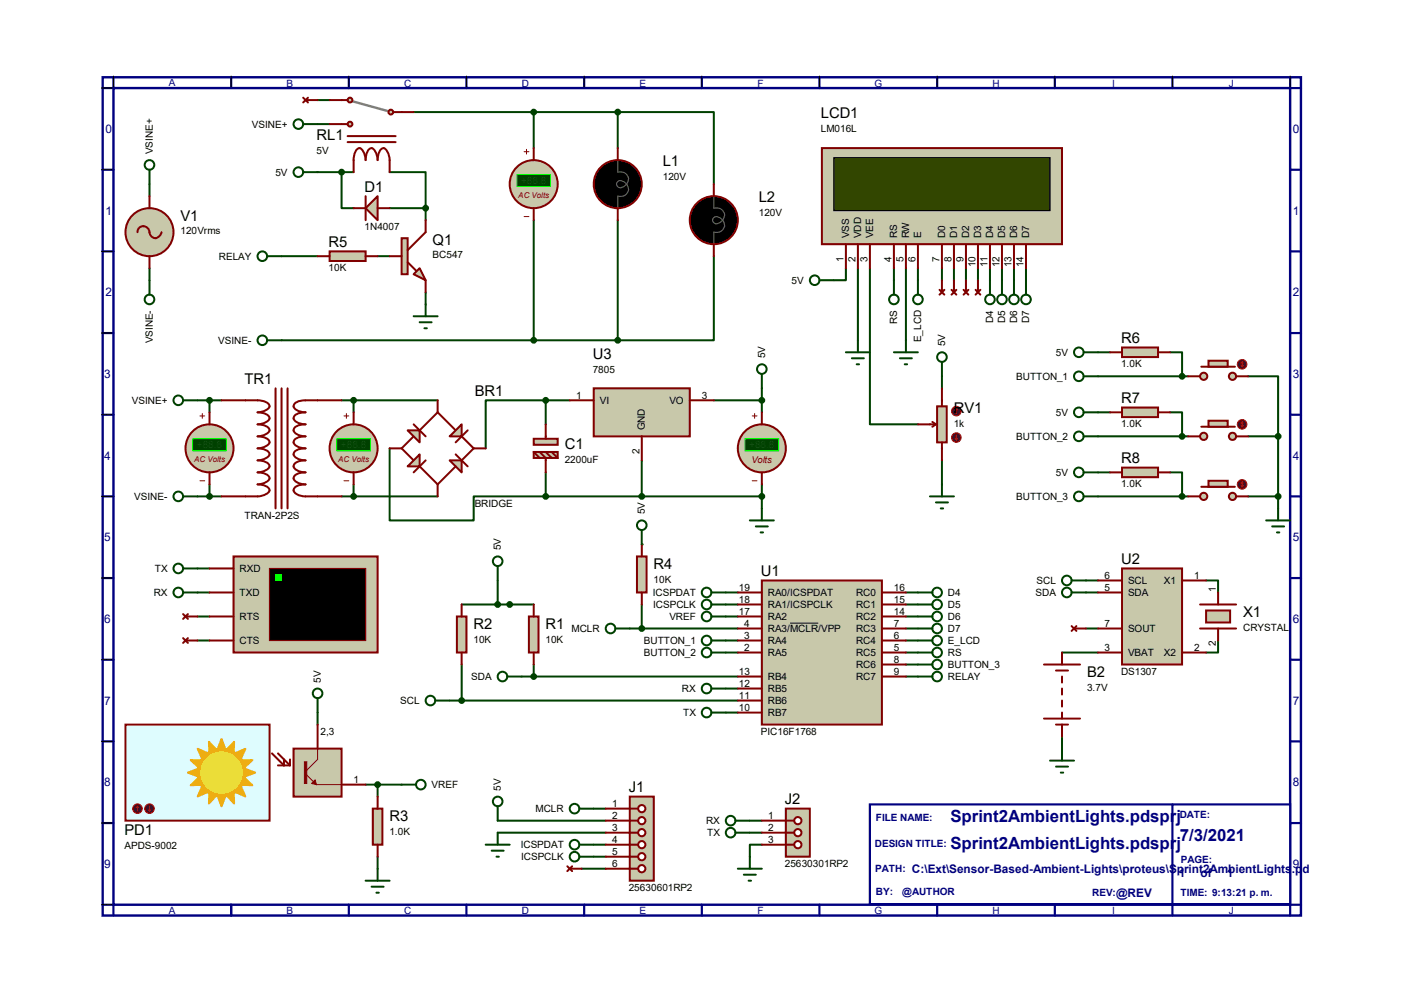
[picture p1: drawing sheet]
<svg xmlns="http://www.w3.org/2000/svg" width="297mm" height="210mm" viewBox="0 0 297 210" stroke-linecap="round" stroke-linejoin="round" font-family="sans-serif">
<path d="M21.7 16.3h253.5v177.3h-253.5zM24 18.6h248.9v172.7h-248.9z" fill="none" stroke="#000080" stroke-width=".51"/>
<g fill="none" stroke="#000080" stroke-width=".47">
<path d="M24 16.3v2.3h-2.3M48.9 16.3v2.3M73.8 16.3v2.3M98.7 16.3v2.3M123.6 16.3v2.3M148.5 16.3v2.3M173.4 16.3v2.3M198.2 16.3v2.3M223.1 16.3v2.3M248 16.3v2.3M272.9 16.3v2.3h2.3M21.7 35.9h2.3"/>
<path d="M272.9 35.9h2.3M21.7 53.2h2.3M272.9 53.2h2.3M21.7 70.4h2.3M272.9 70.4h2.3M21.7 87.7h2.3M272.9 87.7h2.3M21.7 105h2.3M272.9 105h2.3M21.7 122.3h2.3M21.7 139.5h2.3M272.9 122.3h2.3"/>
<path d="M272.9 139.5h2.3M21.7 156.8h2.3M272.9 156.8h2.3M21.7 174.1h2.3M272.9 174.1h2.3M21.7 191.3h2.3v2.3M48.9 191.3v2.3M73.8 191.3v2.3M98.7 191.3v2.3M123.6 191.3v2.3M148.5 191.3v2.3M173.4 191.3v2.3"/>
<path d="M198.2 191.3v2.3M223.1 191.3v2.3M248 191.3v2.3M275.2 191.3h-2.3v2.3"/>
</g>
<g fill="none" stroke="#000" stroke-width=".21">
<path d="M21.5 18.6h2.3M24 16.1v2.3M48.9 16.1v2.3M73.8 16.1v2.3M98.7 16.1v2.3M123.6 16.1v2.3M148.5 16.1v2.3M173.4 16.1v2.3M198.2 16.1l.1 2.3M223.1 16.1l.1 2.3M248 16.1l.1 2.3M272.9 16.1l.1 2.3"/>
<path d="M21.5 35.9h2.3M21.5 53.2h2.3M21.5 70.4h2.3M21.5 87.7h2.3M21.5 105h2.3M21.5 122.3h2.3M21.5 139.5h2.3M21.5 156.8h2.3M21.5 174.1h2.3M21.5 191.3h2.3"/>
</g>
<path d="M184 170.1h88.9v21.1h-88.9z" fill="#fff" stroke="#000080" stroke-width=".47"/>
<path d="M248 170.1v21.1" fill="none" stroke="#000080" stroke-width=".47"/>
<g fill="none" stroke="#004000" stroke-width=".42">
<path d="M31.6 38.9v2.6M67.2 26.2h2.5M67.2 21.2h2.5M82.4 36.4h7.6v7.6M87.5 23.7h43.2M112.9 23.7v7.6M130.7 23.7h20.3v15.2M130.7 23.7v7.6M31.6 56.7v2.6M59.6 54.2h7.6M79.9 54.2h2.5M82.4 44h7.6"/>
<path d="M90 44v2.6M112.9 46.6v25.4M130.7 46.6v25.4M151 54.2v17.8h-20.3M181.5 56.7v15.3M184 56.7v33h10.2M189.1 56.7v2.6M191.6 56.7v15.3M194.2 56.7v2.6M199.3 56.7v2.6M201.8 56.7v2.6M204.3 56.7v2.6"/>
<path d="M206.9 56.7v2.6M209.4 56.7v2.6M212 56.7v2.6M214.5 56.7v2.6M217 56.7v2.6M59.6 72h71.1M90 61.8v2.5M264 79.6h6.4v12.7M41.8 84.7h5.1M44.3 84.7v2.5M72.3 84.7h20.3M74.8 84.7v2.5"/>
<path d="M82.4 94.8v15.3h17.8v-5.1h15.2M115.4 84.7h-12.7v10.1M115.4 84.7h5.1M115.4 84.7v5M115.4 99.9v5.1M135.8 97.4v7.6M151 84.7h10.2M161.2 82.1v5.1M199.3 97.4v5M264 92.3h6.4M270.4 92.3v15.2M41.8 105h5.1"/>
<path d="M44.3 102.4v2.6M72.3 105h20.3M74.8 102.4v2.6M115.4 105h45.8M161.2 102.4v5.1M264 105h6.4M41.8 125.3h2.5M41.8 135.5h2.5M41.8 130.4h2.5M41.8 120.2h2.5M107.8 127.8h5.1M133.2 132.9h22.9"/>
<path d="M135.8 127.8v5.1M153.5 127.8h2.6M153.5 125.3h2.6M153.5 138h2.6M153.5 135.5h2.6M153.5 130.4h2.6M191.6 127.8h2.6M191.6 125.3h2.6M191.6 138h2.6M191.6 132.9h2.6M191.6 135.5h2.6M191.6 130.4h2.6"/>
<path d="M224.7 138h7.6M229.7 122.8h2.6M229.7 125.3h2.6M229.7 132.9h2.6M255.1 122.8h2.6v2.5M257.7 135.5v2.5h-2.6M95.1 148.2h61M97.7 140.5v7.7M110.4 143.1h45.7M112.9 140.5v2.6M153.5 145.6h2.6M153.5 150.7h2.6"/>
<path d="M191.6 143.1h2.6M191.6 140.5h2.6M224.7 155.8v2.5M77.3 165.9h7.7M79.9 165.9v2.6M105.3 176.1h22.8M125.6 171h2.5M125.6 178.6h2.5M158.6 176.1h2.6M158.6 173.6h2.6M161.2 178.6h-2.6v2.6M79.9 181.2v2.5"/>
<path d="M123.1 183.7h5M125.6 181.2h2.5"/>
</g>
<circle cx="135.8" cy="115.1" r=".21" fill="#004000"/>
<g fill="none" stroke="#004000" stroke-width=".42">
<path d="M67.2 36.4h7.6M72.3 36.4v7.6h2.5M178.9 56.7v2.6h-2.5M199.3 79.6v2.5M232.3 79.6h19M232.3 74.5h2.5M247.5 74.5h2.6v5.1M232.3 92.3h19M232.3 99.9h2.5M232.3 87.2h2.5M247.5 99.9h2.6v5.1M247.5 87.2h2.6v5.1"/>
<path d="M232.3 105h19M97.7 127.8h10.1M105.3 122.8v5M67.2 150.7v2.5M105.3 173.6h22.8"/>
</g>
<path d="M161.2 122.8h25.4v30.4h-25.4z" fill="#c8c8aa" stroke="#800000" stroke-width=".42"/>
<g fill="none" stroke="#800000" stroke-width=".42">
<path d="M156.1 125.3h5.1M156.1 127.8h5.1M156.1 130.4h5.1M156.1 138h5.1M156.1 135.5h5.1M156.1 132.9h5.1M186.6 125.3h5M186.6 127.8h5M186.6 130.4h5M186.6 138h5M186.6 135.5h5M186.6 132.9h5"/>
<path d="M156.1 143.1h5.1M156.1 150.7h5.1M156.1 145.6h5.1M156.1 148.2h5.1M186.6 143.1h5M186.6 140.5h5"/>
</g>
<path d="M167.1 131.8h6" fill="none" stroke="#000" stroke-width=".21"/>
<path d="M173.9 31.3h50.8v20.3h-50.8z" fill="#c8c8aa" stroke="#800000" stroke-width=".42"/>
<path d="M176.4 33.4h45.7v11.1h-45.7z" fill="#324600" stroke="#000" stroke-width=".25"/>
<g fill="none" stroke="#800000" stroke-width=".42">
<path d="M178.9 51.6v5.1M181.5 51.6v5.1M184 51.6v5.1M189.1 51.6v5.1M191.6 51.6v5.1M194.2 51.6v5.1M199.3 51.6v5.1M201.8 51.6v5.1M204.3 51.6v5.1M206.9 51.6v5.1M209.4 51.6v5.1M212 51.6v5.1"/>
<path d="M214.5 51.6v5.1M217 51.6v5.1"/>
</g>
<g fill="none" stroke="#004000" stroke-width=".42">
<path d="M189.1 59.3v3M194.2 59.3v3M209.4 59.3v3M212 59.3v3M214.5 59.3v3M217 59.3v3M196.7 105h5.1M198 106.3h2.5M199 107.5h.5M199.3 102.4v2.6"/>
<circle cx="189.1" cy="63.3" r="1.02"/>
<circle cx="194.2" cy="63.3" r="1.02"/>
<circle cx="209.4" cy="63.3" r="1.02"/>
<circle cx="212" cy="63.3" r="1.02"/>
<circle cx="214.5" cy="63.3" r="1.02"/>
<circle cx="217" cy="63.3" r="1.02"/>
</g>
<path d="M198.2 85.9h2.1v7.7h-2.1z" fill="#c8c8aa" stroke="#800000" stroke-width=".42"/>
<path d="M194.2 89.7h3.8M197.2 89.2l.8 .5M198 89.7l-.8 .6M199.3 82.1v3.8M199.3 93.6v3.8" fill="none" stroke="#800000" stroke-width=".42"/>
<circle cx="202.3" cy="92.5" r="1.02" fill="#400000" stroke="#f00" stroke-width=".21"/>
<path d="M202.1 92.8l.2 .2M202.3 92v1M202.6 92.8l-.3 .2" fill="none" stroke="#f00" stroke-width=".21"/>
<circle cx="202.3" cy="87" r="1.02" fill="#400000" stroke="#f00" stroke-width=".21"/>
<path d="M202.3 86.4l.3 .3M202.3 86.4l-.2 .3M202.3 86.4v1.1" fill="none" stroke="#f00" stroke-width=".21"/>
<path d="M178.9 74.5h5.1M180.2 75.8h2.6M181.2 77h.5M181.5 72v2.5" fill="none" stroke="#004000" stroke-width=".42"/>
<path d="M237.4 120.2h12.7v20.3h-12.7z" fill="#c8c8aa" stroke="#800000" stroke-width=".42"/>
<path d="M232.3 138h5.1M232.3 122.8h5.1M232.3 125.3h5.1M232.3 132.9h5.1M250.1 138h5M250.1 122.8h5" fill="none" stroke="#800000" stroke-width=".42"/>
<path d="M111.9 130.4h2v7.6h-2z" fill="#c8c8aa" stroke="#800000" stroke-width=".42"/>
<path d="M112.9 127.8v2.6M112.9 138v2.5" fill="none" stroke="#800000" stroke-width=".42"/>
<path d="M96.6 130.4h2.1v7.6h-2.1z" fill="#c8c8aa" stroke="#800000" stroke-width=".42"/>
<path d="M97.7 127.8v2.6M97.7 138v2.5M253.9 127.8h7.6M253.9 132.9h7.6" fill="none" stroke="#800000" stroke-width=".42"/>
<g fill="#004000" stroke="#004000" stroke-width=".42">
<circle cx="107.8" cy="127.8" r=".51"/>
<circle cx="112.9" cy="143.1" r=".51"/>
<circle cx="97.7" cy="148.2" r=".51"/>
</g>
<g fill="none" stroke="#004000" stroke-width=".42">
<path d="M226.7 122.8h3M226.7 125.3h3M92.1 148.2h3M107.3 143.1h3.1"/>
<circle cx="225.7" cy="125.3" r="1.02"/>
<circle cx="225.7" cy="122.8" r="1.02"/>
<circle cx="91.1" cy="148.2" r="1.02"/>
<circle cx="106.3" cy="143.1" r="1.02"/>
</g>
<path d="M255.1 129.1h5.1v2.6h-5.1z" fill="#c8c8aa" stroke="#800000" stroke-width=".42"/>
<g fill="none" stroke="#800000" stroke-width=".42">
<path d="M199.3 59.3v2.5M201.8 59.3v2.5M204.3 59.3v2.5M206.9 59.3v2.5M198.8 61.3l1 1M199.8 61.3l-1 1M201.3 61.3l1 1M202.3 61.3l-1 1M203.8 61.3l1.1 1M204.9 61.3l-1.1 1M206.4 61.3l1 1M207.4 61.3l-1 1"/>
<path d="M224.7 138v2.5M226.7 132.4l1 1M227.2 132.9h2.5M227.7 132.4l-1 1M257.7 125.3v2.5M257.7 132.9v2.6M220.9 140.5h7.6M220.9 152h7.6M223.4 141.8h2.5M223.4 153.2h2.5M224.7 143.1v1.3M224.7 145.6v1.3"/>
<path d="M224.7 148.2v1.2M224.7 150.7v1.3M224.7 153.2v2.6"/>
</g>
<g fill="none" stroke="#004000" stroke-width=".42">
<path d="M194.2 135.5h3M194.2 138h3M194.2 132.9h3M194.2 130.4h3M194.2 127.8h3M150.5 145.6h3M194.2 140.5h3M194.2 143.1h3M224.7 158.3v2.6M222.1 160.9h5.1M223.4 162.1h2.5M224.4 163.4h.5"/>
<circle cx="198.2" cy="132.9" r="1.02"/>
<circle cx="198.2" cy="127.8" r="1.02"/>
<circle cx="198.2" cy="135.5" r="1.02"/>
<circle cx="198.2" cy="138" r="1.02"/>
<circle cx="198.2" cy="130.4" r="1.02"/>
<circle cx="149.5" cy="145.6" r="1.02"/>
<circle cx="198.2" cy="140.5" r="1.02"/>
<circle cx="198.2" cy="143.1" r="1.02"/>
</g>
<path d="M26.5 153.2h30.5v20.4h-30.5z" fill="#defcfe" stroke="#800000" stroke-width=".42"/>
<g fill="#eeac11" stroke="#eeac11" stroke-width=".42">
<path d="M46.9 156.3l.7 2h-1.5z"/>
<path d="M46.1 168.5h1.5l-.7 2z"/>
<path d="M51.9 162.6l2.1 .8-2.1 .8z"/>
<path d="M39.8 163.4l2-.8v1.6z"/>
<path d="M41.8 158.4l2 .9-1.1 1.1z"/>
<path d="M51 166.5l.9 1.9-2-.8z"/>
<path d="M42.7 166.5l1.1 1.1-2 .8z"/>
<path d="M49.9 159.3l2-.9-.9 2z"/>
<path d="M44.2 156.9l1.5 1.6-1.4 .5z"/>
<path d="M40.3 160.7l2.2 .1-.6 1.4z"/>
<path d="M48 168.4l1.4-.6 .1 2.1z"/>
<path d="M51.8 164.6l1.6 1.5-2.2-.1z"/>
<path d="M49.5 156.9l-.1 2.1-1.4-.5z"/>
<path d="M44.3 167.8l1.4 .6-1.5 1.5z"/>
<path d="M51.2 160.8l2.2-.1-1.6 1.5z"/>
<path d="M40.3 166.1l1.6-1.5 .6 1.4z"/>
<circle cx="46.9" cy="163.4" r="5.1"/>
</g>
<circle cx="46.9" cy="163.4" r="4.4" fill="#f3e20c" stroke="#f3e20c" stroke-width=".42"/>
<path d="M62.1 158.3h10.2v10.2h-10.2z" fill="#c8c8aa" stroke="#800000" stroke-width=".42"/>
<g fill="#800000" stroke="#800000" stroke-width=".21">
<path d="M64.4 161.1h.5v4.6h-.5z"/>
<path d="M66.7 164.9l.2 1-1-.2z"/>
</g>
<path d="M67.2 158.3v2.3l-2.6 2.6M64.6 163.7l2.3 2.2h5.4" fill="none" stroke="#800000" stroke-width=".21"/>
<path d="M57.5 159.3l2.6 2.6v-1.3M58.8 159.3l2.5 2.6M67.2 153.2v5.1M58.8 161.9h2.5M61.3 160.6v1.3M72.3 165.9h5" fill="none" stroke="#800000" stroke-width=".42"/>
<circle cx="29.1" cy="171" r="1.02" fill="#400000" stroke="#f00" stroke-width=".21"/>
<path d="M29.1 170.5l-.3 .3M29.1 170.5l.2 .3M29.1 170.5v1" fill="none" stroke="#f00" stroke-width=".21"/>
<circle cx="31.6" cy="171" r="1.02" fill="#400000" stroke="#f00" stroke-width=".21"/>
<path d="M31.4 171.3l.2 .2M31.6 170.5v1M31.9 171.3l-.3 .2" fill="none" stroke="#f00" stroke-width=".21"/>
<path d="M78.9 171h2v7.6h-2z" fill="#c8c8aa" stroke="#800000" stroke-width=".42"/>
<path d="M79.9 168.5v2.5M79.9 178.6v2.6" fill="none" stroke="#800000" stroke-width=".42"/>
<g fill="none" stroke="#004000" stroke-width=".42">
<path d="M85 165.9h3M77.3 186.3h5.1M78.6 187.5h2.6M79.6 188.8h.5M79.9 183.7v2.6"/>
<circle cx="89" cy="165.9" r="1.02"/>
</g>
<circle cx="79.9" cy="165.9" r=".51" fill="#004000" stroke="#004000" stroke-width=".42"/>
<path d="M134.7 117.7h2.1v7.6h-2.1z" fill="#c8c8aa" stroke="#800000" stroke-width=".42"/>
<path d="M135.8 115.1v2.6M135.8 125.3v2.5" fill="none" stroke="#800000" stroke-width=".42"/>
<g fill="none" stroke="#004000" stroke-width=".42">
<path d="M130.2 132.9h3M150.5 127.8h3"/>
<circle cx="129.2" cy="132.9" r="1.02"/>
<circle cx="149.5" cy="127.8" r="1.02"/>
</g>
<circle cx="135.8" cy="132.9" r=".51" fill="#004000" stroke="#004000" stroke-width=".42"/>
<path d="M133.2 168.5h5.1v17.8h-5.1z" fill="#c8c8aa" stroke="#800000" stroke-width=".42"/>
<path d="M133.2 171h1.8" fill="none" stroke="#800000" stroke-width=".42"/>
<circle cx="135.8" cy="171" r=".76" fill="#fff" stroke="#800000" stroke-width=".42"/>
<path d="M133.2 173.6h1.8" fill="none" stroke="#800000" stroke-width=".42"/>
<circle cx="135.8" cy="173.6" r=".76" fill="#fff" stroke="#800000" stroke-width=".42"/>
<path d="M133.2 176.1h1.8" fill="none" stroke="#800000" stroke-width=".42"/>
<circle cx="135.8" cy="176.1" r=".76" fill="#fff" stroke="#800000" stroke-width=".42"/>
<path d="M133.2 178.6h1.8" fill="none" stroke="#800000" stroke-width=".42"/>
<circle cx="135.8" cy="178.6" r=".76" fill="#fff" stroke="#800000" stroke-width=".42"/>
<path d="M133.2 181.2h1.8" fill="none" stroke="#800000" stroke-width=".42"/>
<circle cx="135.8" cy="181.2" r=".76" fill="#fff" stroke="#800000" stroke-width=".42"/>
<path d="M133.2 183.7h1.8" fill="none" stroke="#800000" stroke-width=".42"/>
<circle cx="135.8" cy="183.7" r=".76" fill="#fff" stroke="#800000" stroke-width=".42"/>
<path d="M128.1 171h5.1M128.1 173.6h5.1M128.1 176.1h5.1M128.1 178.6h5.1M120 183.2l1 1M120.5 183.7h2.6M121 183.2l-1 1M128.1 181.2h5.1M128.1 183.7h5.1" fill="none" stroke="#800000" stroke-width=".42"/>
<g fill="none" stroke="#004000" stroke-width=".42">
<path d="M102.7 178.6h5.1M104 179.9h2.6M105.3 176.1v2.5M122.6 171h3M122.6 178.6h3M105 181.2h.5M122.6 181.2h3"/>
<circle cx="121.5" cy="171" r="1.02"/>
<circle cx="121.5" cy="178.6" r="1.02"/>
<circle cx="121.5" cy="181.2" r="1.02"/>
</g>
<path d="M166.2 171h5.1v10.2h-5.1z" fill="#c8c8aa" stroke="#800000" stroke-width=".42"/>
<path d="M166.2 173.6h1.8" fill="none" stroke="#800000" stroke-width=".42"/>
<circle cx="168.8" cy="173.6" r=".76" fill="#fff" stroke="#800000" stroke-width=".42"/>
<path d="M166.2 176.1h1.8" fill="none" stroke="#800000" stroke-width=".42"/>
<circle cx="168.8" cy="176.1" r=".76" fill="#fff" stroke="#800000" stroke-width=".42"/>
<path d="M166.2 178.6h1.8" fill="none" stroke="#800000" stroke-width=".42"/>
<circle cx="168.8" cy="178.6" r=".76" fill="#fff" stroke="#800000" stroke-width=".42"/>
<path d="M161.2 173.6h5M161.2 176.1h5M161.2 178.6h5" fill="none" stroke="#800000" stroke-width=".42"/>
<g fill="none" stroke="#004000" stroke-width=".42">
<path d="M155.6 176.1h3M155.6 173.6h3M156.1 183.7h5.1M157.4 185h2.5M158.4 186.3h.5M158.6 181.2v2.5"/>
<circle cx="154.6" cy="173.6" r="1.02"/>
<circle cx="154.6" cy="176.1" r="1.02"/>
</g>
<path d="M49.4 117.7h30.5v20.3h-30.5z" fill="#c8c8aa" stroke="#800000" stroke-width=".42"/>
<path d="M57 120.2h20.3v15.3h-20.3z" fill="#000" stroke="#800000" stroke-width=".25"/>
<path d="M58.3 121.5h1.3v1.3h-1.3z" fill="#0f0"/>
<path d="M38.7 129.9l1.1 1M38.7 135l1.1 1M39.2 130.4h2.6M39.2 135.5h2.6M39.8 129.9l-1.1 1M39.8 135l-1.1 1M44.3 120.2h5.1M44.3 130.4h5.1M44.3 125.3h5.1M44.3 135.5h5.1" fill="none" stroke="#800000" stroke-width=".42"/>
<g fill="none" stroke="#004000" stroke-width=".42">
<path d="M38.7 120.2h3.1M38.7 125.3h3.1M150.5 130.4h3M150.5 150.7h3"/>
<circle cx="37.7" cy="120.2" r="1.02"/>
<circle cx="37.7" cy="125.3" r="1.02"/>
<circle cx="149.5" cy="130.4" r="1.02"/>
<circle cx="149.5" cy="150.7" r="1.02"/>
</g>
<g fill="#c8c8aa" stroke="#800000" stroke-width=".42">
<circle cx="260.7" cy="79.6" r=".76"/>
<circle cx="254.6" cy="79.6" r=".76"/>
</g>
<path d="M254.1 77.6h7.1" fill="none" stroke="#800000" stroke-width=".42"/>
<path d="M255.7 76.3h4v1.3h-4z" fill="#c8c8aa" stroke="#800000" stroke-width=".42"/>
<path d="M251.3 79.6h2.6M261.5 79.6h2.5" fill="none" stroke="#800000" stroke-width=".42"/>
<circle cx="262.8" cy="77" r="1.02" fill="#400000" stroke="#f00" stroke-width=".21"/>
<path d="M262.5 77.3l.3 .3M262.8 76.5v1.1M262.8 76.5l-.3 .3M262.8 76.5l.2 .3M263 77.3l-.2 .3" fill="none" stroke="#f00" stroke-width=".21"/>
<g fill="#c8c8aa" stroke="#800000" stroke-width=".42">
<circle cx="260.7" cy="92.3" r=".76"/>
<circle cx="254.6" cy="92.3" r=".76"/>
</g>
<path d="M254.1 90.3h7.1" fill="none" stroke="#800000" stroke-width=".42"/>
<path d="M255.7 89h4v1.3h-4z" fill="#c8c8aa" stroke="#800000" stroke-width=".42"/>
<path d="M251.3 92.3h2.6M261.5 92.3h2.5" fill="none" stroke="#800000" stroke-width=".42"/>
<circle cx="262.8" cy="89.7" r="1.02" fill="#400000" stroke="#f00" stroke-width=".21"/>
<path d="M262.5 90l.3 .3M262.8 89.2v1.1M262.8 89.2l-.3 .3M262.8 89.2l.2 .3M263 90l-.2 .3" fill="none" stroke="#f00" stroke-width=".21"/>
<g fill="#c8c8aa" stroke="#800000" stroke-width=".42">
<circle cx="260.7" cy="105" r=".76"/>
<circle cx="254.6" cy="105" r=".76"/>
</g>
<path d="M254.1 103h7.1" fill="none" stroke="#800000" stroke-width=".42"/>
<path d="M255.7 101.7h4v1.3h-4z" fill="#c8c8aa" stroke="#800000" stroke-width=".42"/>
<path d="M251.3 105h2.6M261.5 105h2.5" fill="none" stroke="#800000" stroke-width=".42"/>
<circle cx="262.8" cy="102.4" r="1.02" fill="#400000" stroke="#f00" stroke-width=".21"/>
<path d="M262.5 102.7l.3 .3M262.8 101.9v1.1M262.8 101.9l-.3 .3M262.8 101.9l.2 .3M263 102.7l-.2 .3" fill="none" stroke="#f00" stroke-width=".21"/>
<g fill="none" stroke="#004000" stroke-width=".42">
<path d="M229.2 79.6h3.1M229.2 92.3h3.1M229.2 105h3.1M267.8 110.1h5.1M269.1 111.3h2.6M270.1 112.6h.5M270.4 107.5v2.6M150.5 135.5h3M150.5 138h3M194.2 125.3h3"/>
<circle cx="228.2" cy="79.6" r="1.02"/>
<circle cx="228.2" cy="92.3" r="1.02"/>
<circle cx="228.2" cy="105" r="1.02"/>
<circle cx="149.5" cy="138" r="1.02"/>
<circle cx="149.5" cy="135.5" r="1.02"/>
<circle cx="198.2" cy="125.3" r="1.02"/>
</g>
<g fill="#004000" stroke="#004000" stroke-width=".42">
<circle cx="270.4" cy="105" r=".51"/>
<circle cx="270.4" cy="92.3" r=".51"/>
</g>
<circle cx="130.7" cy="38.9" r="5.1" fill="#000" stroke="#800000" stroke-width=".42"/>
<path d="M130.7 33.9v2.5a1.69 1.69 0 0 1 2.2 1.2 1.69 1.69 0 0 1-1.4 2.1 .77 .77 0 0 1-1.1-.8 .77 .77 0 0 1 1.1-.7 1.68 1.68 0 0 1 1.4 1.5 1.68 1.68 0 0 1-1 1.7l-1.2 .1v2.5" fill="none" stroke="#606060" stroke-width=".25"/>
<path d="M135.5 32.3l-1 1.6M137 38.9h1.8M138 35.4l-1.5 1M134.5 44l1 1.6M136.5 41.5l1.5 1" fill="none" stroke="#fff" stroke-width=".25"/>
<path d="M130.7 31.3v2.6M130.7 44v2.6" fill="none" stroke="#800000" stroke-width=".42"/>
<circle cx="31.6" cy="49.1" r="5.1" fill="#c8c8aa" stroke="#800000" stroke-width=".42"/>
<path d="M151 38.9v2.6M29.1 49.1a1.32 1.32 0 0 1 1.5-1.3 1.32 1.32 0 0 1 1.1 1.6 1.26 1.26 0 0 0 1.4 1 1.26 1.26 0 0 0 1.1-1.3M31.6 41.5v2.5M31.6 54.2v2.5M151 51.6v2.6" fill="none" stroke="#800000" stroke-width=".42"/>
<g fill="none" stroke="#004000" stroke-width=".42">
<path d="M31.6 35.9v3M64.1 26.2h3.1M31.6 59.3v3M56.5 72h3.1"/>
<circle cx="31.6" cy="34.9" r="1.02"/>
<circle cx="63.1" cy="26.2" r="1.02"/>
<circle cx="31.6" cy="63.3" r="1.02"/>
<circle cx="55.5" cy="72" r="1.02"/>
</g>
<circle cx="151" cy="46.6" r="5.1" fill="#000" stroke="#800000" stroke-width=".42"/>
<path d="M151 41.5v2.5a1.69 1.69 0 0 1 2.2 1.2 1.69 1.69 0 0 1-1.4 2.1 .77 .77 0 0 1-1.1-.7 .77 .77 0 0 1 1.1-.7 1.68 1.68 0 0 1 1.4 1.4 1.68 1.68 0 0 1-1 1.8h-1.2v2.5" fill="none" stroke="#606060" stroke-width=".25"/>
<path d="M155.8 40l-1 1.5M154.8 51.6l1 1.6M156.8 49.1l1.6 1M157.4 46.6h1.7M158.4 43l-1.6 1" fill="none" stroke="#fff" stroke-width=".25"/>
<g fill="#004000" stroke="#004000" stroke-width=".42">
<circle cx="130.7" cy="23.7" r=".51"/>
<circle cx="130.7" cy="72" r=".51"/>
</g>
<circle cx="112.9" cy="38.9" r="5.1" fill="#c8c8aa" stroke="#800000" stroke-width=".42"/>
<path d="M110.9 32.1h1M111.4 31.6v1M110.9 45.8h1" fill="none" stroke="#800000" stroke-width=".21"/>
<path d="M109.3 36.9h7.2v2.6h-7.2z" fill="#004000" stroke="#0f0" stroke-width=".21"/>
<path d="M112.9 31.3v2.6M112.9 44v2.6" fill="none" stroke="#800000" stroke-width=".42"/>
<g fill="#004000" stroke="#004000" stroke-width=".42">
<circle cx="112.9" cy="72" r=".51"/>
<circle cx="112.9" cy="23.7" r=".51"/>
</g>
<path d="M74.5 21.4l7.4 2.1" fill="none" stroke="#808080" stroke-width=".51"/>
<g fill="#c8c8aa" stroke="#800000" stroke-width=".42">
<circle cx="82.7" cy="23.7" r=".51"/>
<circle cx="74" cy="21.2" r=".51"/>
</g>
<path d="M72.3 21.2h1.2" fill="none" stroke="#800000" stroke-width=".42"/>
<circle cx="74" cy="26.2" r=".51" fill="#c8c8aa" stroke="#800000" stroke-width=".42"/>
<path d="M69.7 26.2h3.8M69.7 21.2h2.6M73.5 30.1h10.2M73.5 28.8h10.2M74.8 36.4a8.5 8.5 0 0 1 .4-4.3 .88 .88 0 0 1 .8-.8 .88 .88 0 0 1 .9 .8l.4 1.8a2.31 2.31 0 0 1 1.3-2.6 2.69 2.69 0 0 1 1.3 2.6 2.31 2.31 0 0 1 1.3-2.6 2.69 2.69 0 0 1 1.2 2.6v2.5M83.2 23.7h4.3" fill="none" stroke="#800000" stroke-width=".42"/>
<path d="M77.3 44l2.6-2.5v5.1z" fill="#c8c8aa" stroke="#800000" stroke-width=".42"/>
<path d="M64.1 20.7l1.1 1M64.6 21.2h2.6M65.2 20.7l-1.1 1M74.8 44h2.5M77.3 41.5v5.1M79.9 44h2.5" fill="none" stroke="#800000" stroke-width=".42"/>
<circle cx="90" cy="44" r=".51" fill="#004000" stroke="#004000" stroke-width=".42"/>
<path d="M87.5 66.9h5.1M88.8 68.2h2.5M89.8 69.4h.5M90 64.3v2.6" fill="none" stroke="#004000" stroke-width=".42"/>
<g fill="#c8c8aa" stroke="#800000" stroke-width=".42">
<path d="M88.8 56.7l1.2 2.6-2.5-1.3z"/>
<path d="M85 50.4h1.2v7.6h-1.2z"/>
</g>
<path d="M82.4 54.2h2.6M86.2 55.5l1.8 1.7M90 46.6v2.5l-3.8 3.8M90 59.3v2.5" fill="none" stroke="#800000" stroke-width=".42"/>
<path d="M69.7 53.2h7.6v2h-7.6z" fill="#c8c8aa" stroke="#800000" stroke-width=".42"/>
<path d="M67.2 54.2h2.5M77.3 54.2h2.6M46.9 84.7h7.6a2.31 2.31 0 0 1 2.5 1.2 2.69 2.69 0 0 1-2.5 1.3 2.31 2.31 0 0 1 2.5 1.3 2.69 2.69 0 0 1-2.5 1.2 2.31 2.31 0 0 1 2.5 1.3 2.69 2.69 0 0 1-2.5 1.3 2.31 2.31 0 0 1 2.5 1.3 2.69 2.69 0 0 1-2.5 1.2 2.31 2.31 0 0 1 2.5 1.3 2.69 2.69 0 0 1-2.5 1.3 2.31 2.31 0 0 1 2.5 1.2 2.69 2.69 0 0 1-2.5 1.3 2.31 2.31 0 0 1 2.5 1.3 2.69 2.69 0 0 1-2.5 1.2 2.31 2.31 0 0 1 2.5 1.3 2.69 2.69 0 0 1-2.5 1.3h-7.6M58.3 82.1v25.4M59.6 82.1v25.4M60.8 82.1v25.4M72.3 84.7h-7.7a2.89 2.89 0 0 0-2.4 .9 .9 .9 0 0 0 .6 1.2l1.1 .3 .7 .1a2.89 2.89 0 0 0-2.4 .9 .9 .9 0 0 0 .6 1.2l1.1 .4h.7a2.89 2.89 0 0 0-2.4 1 .9 .9 0 0 0 .6 1.1l1.1 .4 .7 .1a2.89 2.89 0 0 0-2.4 .9 .9 .9 0 0 0 .6 1.2l1.1 .4h.7a2.89 2.89 0 0 0-2.4 .9 .9 .9 0 0 0 .6 1.2l1.1 .4 .7 .1a2.89 2.89 0 0 0-2.4 .9 .9 .9 0 0 0 .6 1.2l1.1 .3 .7 .1a2.89 2.89 0 0 0-2.4 .9 .9 .9 0 0 0 .6 1.2l1.1 .4h.7a2.89 2.89 0 0 0-2.4 1 .9 .9 0 0 0 .6 1.1l1.1 .4 .7 .1h7.7" fill="none" stroke="#800000" stroke-width=".42"/>
<g fill="none" stroke="#004000" stroke-width=".42">
<path d="M56.5 54.2h3.1M189.1 74.5h5.1M190.4 75.8h2.5M191.4 77h.5M191.6 72v2.5M38.7 84.7h3.1M38.7 105h3.1M150.5 125.3h3"/>
<circle cx="55.5" cy="54.2" r="1.02"/>
<circle cx="37.7" cy="84.7" r="1.02"/>
<circle cx="37.7" cy="105" r="1.02"/>
<circle cx="149.5" cy="125.3" r="1.02"/>
</g>
<path d="M95.1 97.4h2.6v2.5z" fill="#c8c8aa" stroke="#800000" stroke-width=".42"/>
<path d="M87.5 89.7l2.5 2.6M87.5 92.3l-2.5 2.5 2.5 2.6M88.8 91l3.8-3.8 3.8 3.8M88.8 98.6l3.8 3.8 3.8-3.8M90 97.4l-2.5 2.5M96.4 96.1l2.5 2.5M97.7 92.3l2.5 2.5-2.5 2.6M98.9 91l-2.5 2.6" fill="none" stroke="#800000" stroke-width=".42"/>
<g fill="#c8c8aa" stroke="#800000" stroke-width=".42">
<path d="M95.1 92.3l2.6-2.6v2.6z"/>
<path d="M86.2 91h2.6v2.6z"/>
<path d="M86.2 98.6l2.6-2.5v2.5z"/>
</g>
<path d="M82.4 94.8h2.6M92.6 84.7v2.5M100.2 94.8h2.5M92.6 102.4v2.6" fill="none" stroke="#800000" stroke-width=".42"/>
<g fill="#c8c8aa" stroke="#800000" stroke-width=".42">
<path d="M112.9 92.8h5.1v1.3h-5.1z"/>
<path d="M112.9 95.6h5.1v1.3h-5.1z"/>
</g>
<path d="M112.9 95.6l1.3 1.3M114.2 95.6l1.2 1.3v3M115.4 89.7v3.1M115.4 95.6l1.3 1.3M116.7 95.6l1.3 1.3" fill="none" stroke="#800000" stroke-width=".42"/>
<circle cx="161.2" cy="94.8" r="5.1" fill="#c8c8aa" stroke="#800000" stroke-width=".42"/>
<path d="M159.1 88h1M159.6 87.5v1M159.1 101.7h1" fill="none" stroke="#800000" stroke-width=".21"/>
<path d="M157.6 92.8h7.1v2.5h-7.1z" fill="#004000" stroke="#0f0" stroke-width=".21"/>
<path d="M161.2 87.2v2.5M161.2 99.9v2.5" fill="none" stroke="#800000" stroke-width=".42"/>
<circle cx="74.8" cy="94.8" r="5.1" fill="#c8c8aa" stroke="#800000" stroke-width=".42"/>
<path d="M72.8 88h1M73.3 87.5v1M72.8 101.7h1" fill="none" stroke="#800000" stroke-width=".21"/>
<path d="M71.2 92.8h7.2v2.5h-7.2z" fill="#004000" stroke="#0f0" stroke-width=".21"/>
<path d="M74.8 87.2v2.5M74.8 99.9v2.5" fill="none" stroke="#800000" stroke-width=".42"/>
<g fill="#004000" stroke="#004000" stroke-width=".42">
<circle cx="74.8" cy="84.7" r=".51"/>
<circle cx="74.8" cy="105" r=".51"/>
</g>
<circle cx="44.3" cy="94.8" r="5.1" fill="#c8c8aa" stroke="#800000" stroke-width=".42"/>
<path d="M42.3 88h1M42.8 87.5v1M42.3 101.7h1" fill="none" stroke="#800000" stroke-width=".21"/>
<path d="M40.8 92.8h7.1v2.5h-7.1z" fill="#004000" stroke="#0f0" stroke-width=".21"/>
<path d="M44.3 87.2v2.5M44.3 99.9v2.5" fill="none" stroke="#800000" stroke-width=".42"/>
<g fill="#004000" stroke="#004000" stroke-width=".42">
<circle cx="44.3" cy="84.7" r=".51"/>
<circle cx="44.3" cy="105" r=".51"/>
</g>
<path d="M125.6 82.1h20.3v10.2h-20.3z" fill="#c8c8aa" stroke="#800000" stroke-width=".42"/>
<path d="M120.5 84.7h5.1M135.8 92.3v5.1M145.9 84.7h5.1" fill="none" stroke="#800000" stroke-width=".42"/>
<g fill="#004000" stroke="#004000" stroke-width=".42">
<circle cx="115.4" cy="84.7" r=".51"/>
<circle cx="115.4" cy="105" r=".51"/>
<circle cx="135.8" cy="105" r=".51"/>
<circle cx="161.2" cy="105" r=".51"/>
<circle cx="161.2" cy="84.7" r=".51"/>
<circle cx="105.3" cy="127.8" r=".51"/>
<circle cx="72.3" cy="36.4" r=".51"/>
<circle cx="250.1" cy="105" r=".51"/>
<circle cx="250.1" cy="79.6" r=".51"/>
<circle cx="250.1" cy="92.3" r=".51"/>
</g>
<g fill="none" stroke="#004000" stroke-width=".42">
<path d="M64.1 36.4h3.1M173.4 59.3h3M161.2 79.1v3M199.3 76.5v3.1M229.2 74.5h3.1M229.2 99.9h3.1M229.2 87.2h3.1M105.3 119.7v3.1M135.8 112.1v3M158.6 110.1h5.1M159.9 111.3h2.5M160.9 112.6h.5"/>
<path d="M161.2 107.5v2.6M67.2 147.7v3M105.3 170.5v3.1"/>
<circle cx="63.1" cy="36.4" r="1.02"/>
<circle cx="172.3" cy="59.3" r="1.02"/>
<circle cx="161.2" cy="78.1" r="1.02"/>
<circle cx="199.3" cy="75.5" r="1.02"/>
<circle cx="228.2" cy="74.5" r="1.02"/>
<circle cx="228.2" cy="99.9" r="1.02"/>
<circle cx="228.2" cy="87.2" r="1.02"/>
<circle cx="105.3" cy="118.7" r="1.02"/>
<circle cx="135.8" cy="111.1" r="1.02"/>
<circle cx="67.2" cy="146.6" r="1.02"/>
<circle cx="105.3" cy="169.5" r="1.02"/>
</g>
<path d="M237.4 73.5h7.6v2h-7.6z" fill="#c8c8aa" stroke="#800000" stroke-width=".42"/>
<path d="M234.8 74.5h2.6M245 74.5h2.5" fill="none" stroke="#800000" stroke-width=".42"/>
<path d="M237.4 86.2h7.6v2h-7.6z" fill="#c8c8aa" stroke="#800000" stroke-width=".42"/>
<path d="M234.8 87.2h2.6M245 87.2h2.5" fill="none" stroke="#800000" stroke-width=".42"/>
<path d="M237.4 98.9h7.6v2h-7.6z" fill="#c8c8aa" stroke="#800000" stroke-width=".42"/>
<path d="M234.8 99.9h2.6M245 99.9h2.5" fill="none" stroke="#800000" stroke-width=".42"/>
<g font-size="3.6" fill="#000080">
<text x="201" y="173.8">Sprint2AmbientLights.pdsprj</text>
<text x="201" y="179.6">Sprint2AmbientLights.pdsprj</text>
<text x="249.6" y="177.8">7/3/2021</text>
</g>
<g font-size="3.1">
<text x="67" y="29.6">RL1</text>
<text x="173.7" y="25.1">LCD1</text>
<text x="140.2" y="35.1">L1</text>
<text x="77.1" y="40.6">D1</text>
<text x="38.2" y="46.7">V1</text>
<text x="160.5" y="42.7">L2</text>
<text x="69.5" y="52.3">R5</text>
<text x="91.5" y="51.7">Q1</text>
<text x="125.4" y="75.9">U3</text>
<text x="237.2" y="72.6">R6</text>
<text x="51.7" y="81.2">TR1</text>
<text x="100.4" y="83.8">BR1</text>
<text x="201.8" y="87.3">RV1</text>
<text x="237.2" y="85.3">R7</text>
<text x="119.5" y="94.9">C1</text>
<text x="237.2" y="98">R8</text>
<text x="237.2" y="119.3">U2</text>
<text x="138.3" y="120.3">R4</text>
<text x="161" y="121.9">U1</text>
<text x="263" y="130.5">X1</text>
<text x="100.2" y="133">R2</text>
<text x="115.4" y="133">R1</text>
<text x="230" y="143.2">B2</text>
<text x="133" y="167.6">J1</text>
<text x="82.4" y="173.7">R3</text>
<text x="166" y="170.1">J2</text>
<text x="26.3" y="176.6">PD1</text>
</g>
<g font-size="2.5" fill="#000080">
<text x="22.3" y="28.2">0</text>
<text x="273.5" y="28.2">0</text>
<text x="22.3" y="45.4">1</text>
<text x="273.5" y="45.4">1</text>
<text x="22.3" y="62.7">2</text>
<text x="273.5" y="62.7">2</text>
<text x="22.1" y="80">3</text>
<text x="273.5" y="80">3</text>
<text x="22.1" y="97.2">4</text>
<text x="273.5" y="97.2">4</text>
<text x="22.1" y="114.5">5</text>
<text x="273.5" y="114.5">5</text>
<text x="22.1" y="131.8">6</text>
<text x="273.5" y="131.8">6</text>
<text x="22.1" y="149.1">7</text>
<text x="273.5" y="149.1">7</text>
<text x="22.1" y="166.3">8</text>
<text x="273.5" y="166.3">8</text>
<text x="22.1" y="183.6">9</text>
<text x="192.9" y="184.5">C:\Ext\Sensor-Based-Ambient-Lights\proteus\Sprint2AmbientLights.pdsprj</text>
<text x="249.4" y="185.5">1</text>
<text x="254" y="185.5">of</text>
<text x="259.5" y="185.5">1</text>
<text x="273.5" y="183.6">9</text>
<text x="236.1" y="189.6">@REV</text>
</g>
<g font-size="2.1" fill="#000080">
<text x="35.7" y="18.1">A</text>
<text x="60.6" y="18.4">B</text>
<text x="85.5" y="18.4">C</text>
<text x="110.4" y="18.4">D</text>
<text x="135.3" y="18.4">E</text>
<text x="160.3" y="18.4">F</text>
<text x="185" y="18.4">G</text>
<text x="209.9" y="18.4">H</text>
<text x="235.3" y="18.4">I</text>
<text x="260" y="18.4">J</text>
<text x="185.3" y="173.6">FILE NAME:</text>
<text x="249.6" y="173.1">DATE:</text>
<text x="185.1" y="179.1">DESIGN TITLE:</text>
<text x="185.1" y="184.4">PATH:</text>
<text x="249.8" y="182.5">PAGE:</text>
<text x="185.3" y="189.4">BY:</text>
<text x="190.9" y="189.4">@AUTHOR</text>
<text x="231.1" y="189.5">REV:</text>
<text x="249.7" y="189.5">TIME: 9:13:21 p. m.</text>
<text x="35.7" y="193.4">A</text>
<text x="60.6" y="193.4">B</text>
<text x="85.5" y="193.4">C</text>
<text x="110.4" y="193.4">D</text>
<text x="135.3" y="193.4">E</text>
<text x="160.3" y="193.4">F</text>
<text x="185" y="193.4">G</text>
<text x="209.9" y="193.4">H</text>
<text x="235.3" y="193.4">I</text>
<text x="260" y="193.4">J</text>
</g>
<g font-size="2.1">
<text x="53.3" y="27">VSINE+</text>
<text x="173.7" y="28">LM016L</text>
<text x="32.3" y="32.6" transform="rotate(-90 32.3 32.6)">VSINE+</text>
<text x="67" y="32.6">5V</text>
<text x="58.3" y="37.2">5V</text>
<text x="140.2" y="38">120V</text>
<text x="160.5" y="45.6">120V</text>
<text x="38.2" y="49.6">120Vrms</text>
<text x="77.1" y="48.7">1N4007</text>
<text x="179.6" y="50.4" transform="rotate(-90 179.6 50.4)">VSS</text>
<text x="182.2" y="50.4" transform="rotate(-90 182.2 50.4)">VDD</text>
<text x="184.7" y="50.4" transform="rotate(-90 184.7 50.4)">VEE</text>
<text x="189.8" y="50.4" transform="rotate(-90 189.8 50.4)">RS</text>
<text x="192.3" y="50.4" transform="rotate(-90 192.3 50.4)">RW</text>
<text x="194.9" y="50.4" transform="rotate(-90 194.9 50.4)">E</text>
<text x="199.9" y="50.4" transform="rotate(-90 199.9 50.4)">D0</text>
<text x="202.5" y="50.4" transform="rotate(-90 202.5 50.4)">D1</text>
<text x="205" y="50.4" transform="rotate(-90 205 50.4)">D2</text>
<text x="207.6" y="50.4" transform="rotate(-90 207.6 50.4)">D3</text>
<text x="210.1" y="50.4" transform="rotate(-90 210.1 50.4)">D4</text>
<text x="212.6" y="50.4" transform="rotate(-90 212.6 50.4)">D5</text>
<text x="215.2" y="50.4" transform="rotate(-90 215.2 50.4)">D6</text>
<text x="217.7" y="50.4" transform="rotate(-90 217.7 50.4)">D7</text>
<text x="46.3" y="54.9">RELAY</text>
<text x="69.5" y="57.4">10K</text>
<text x="91.5" y="54.7">BC547</text>
<text x="178.4" y="55.4" transform="rotate(-90 178.4 55.4)">1</text>
<text x="181" y="55.4" transform="rotate(-90 181 55.4)">2</text>
<text x="183.5" y="55.4" transform="rotate(-90 183.5 55.4)">3</text>
<text x="188.6" y="55.4" transform="rotate(-90 188.6 55.4)">4</text>
<text x="191.1" y="55.4" transform="rotate(-90 191.1 55.4)">5</text>
<text x="193.7" y="55.4" transform="rotate(-90 193.7 55.4)">6</text>
<text x="198.8" y="55.4" transform="rotate(-90 198.8 55.4)">7</text>
<text x="201.3" y="55.4" transform="rotate(-90 201.3 55.4)">8</text>
<text x="203.8" y="55.4" transform="rotate(-90 203.8 55.4)">9</text>
<text x="206.4" y="56.5" transform="rotate(-90 206.4 56.5)">10</text>
<text x="208.9" y="56.4" transform="rotate(-90 208.9 56.4)">11</text>
<text x="211.5" y="56.5" transform="rotate(-90 211.5 56.5)">12</text>
<text x="214" y="56.5" transform="rotate(-90 214 56.5)">13</text>
<text x="216.5" y="56.5" transform="rotate(-90 216.5 56.5)">14</text>
<text x="167.5" y="60">5V</text>
<text x="189.8" y="68.5" transform="rotate(-90 189.8 68.5)">RS</text>
<text x="210.1" y="68.3" transform="rotate(-90 210.1 68.3)">D4</text>
<text x="212.6" y="68.3" transform="rotate(-90 212.6 68.3)">D5</text>
<text x="215.2" y="68.3" transform="rotate(-90 215.2 68.3)">D6</text>
<text x="217.7" y="68.3" transform="rotate(-90 217.7 68.3)">D7</text>
<text x="32.3" y="72.6" transform="rotate(-90 32.3 72.6)">VSINE-</text>
<text x="46.2" y="72.7">VSINE-</text>
<text x="161.8" y="75.8" transform="rotate(-90 161.8 75.8)">5V</text>
<text x="194.9" y="72.4" transform="rotate(-90 194.9 72.4)">E_LCD</text>
<text x="199.9" y="73.2" transform="rotate(-90 199.9 73.2)">5V</text>
<text x="223.4" y="75.3">5V</text>
<text x="237.2" y="77.7">1.0K</text>
<text x="125.4" y="78.8">7805</text>
<text x="215" y="80.3">BUTTON_1</text>
<text x="27.9" y="85.4">VSINE+</text>
<text x="121.9" y="84.3">1</text>
<text x="126.9" y="85.4">VI</text>
<text x="141.6" y="85.4">VO</text>
<text x="148.5" y="84.3">3</text>
<text x="223.4" y="88">5V</text>
<text x="136.4" y="91" transform="rotate(-90 136.4 91)">GND</text>
<text x="201.8" y="90.2">1k</text>
<text x="215" y="93">BUTTON_2</text>
<text x="237.2" y="90.4">1.0K</text>
<text x="119.5" y="97.8">2200uF</text>
<text x="135.3" y="96" transform="rotate(-90 135.3 96)">2</text>
<text x="223.4" y="100.7">5V</text>
<text x="28.4" y="105.7">VSINE-</text>
<text x="100.4" y="107.1">BRIDGE</text>
<text x="215" y="105.7">BUTTON_3</text>
<text x="237.2" y="103.1">1.0K</text>
<text x="51.7" y="109.7">TRAN-2P2S</text>
<text x="136.4" y="108.8" transform="rotate(-90 136.4 108.8)">5V</text>
<text x="106" y="116.4" transform="rotate(-90 106 116.4)">5V</text>
<text x="32.8" y="121">TX</text>
<text x="50.7" y="121">RXD</text>
<text x="138.3" y="123.2">10K</text>
<text x="156.3" y="124.9">19</text>
<text x="189.1" y="124.9">16</text>
<text x="219.3" y="123.5">SCL</text>
<text x="233.6" y="122.4">6</text>
<text x="233.6" y="124.9">5</text>
<text x="238.6" y="123.5">SCL</text>
<text x="246.2" y="123.5">X1</text>
<text x="252.6" y="122.4">1</text>
<text x="257.2" y="125.3" transform="rotate(-90 257.2 125.3)">1</text>
<text x="32.5" y="126.1">RX</text>
<text x="50.7" y="131.1">RTS</text>
<text x="50.7" y="126.1">TXD</text>
<text x="138.1" y="126.1">ICSPDAT</text>
<text x="138.2" y="128.6">ICSPCLK</text>
<text x="141.6" y="131.1">VREF</text>
<text x="156.3" y="127.5">18</text>
<text x="156.3" y="130">17</text>
<text x="162.4" y="126.1">RA0/ICSPDAT</text>
<text x="162.4" y="128.6">RA1/ICSPCLK</text>
<text x="162.4" y="131.1">RA2</text>
<text x="181.1" y="131.1">RC2</text>
<text x="181.1" y="128.6">RC1</text>
<text x="181.1" y="126.1">RC0</text>
<text x="189.1" y="130">14</text>
<text x="189.1" y="127.5">15</text>
<text x="200.5" y="131.1">D6</text>
<text x="200.5" y="128.6">D5</text>
<text x="200.5" y="126.1">D4</text>
<text x="219.1" y="126.1">SDA</text>
<text x="238.6" y="126.1">SDA</text>
<text x="50.7" y="136.2">CTS</text>
<text x="100.2" y="135.9">10K</text>
<text x="115.4" y="135.9">10K</text>
<text x="120.9" y="133.7">MCLR</text>
<text x="136.2" y="136.2">BUTTON_1</text>
<text x="157.4" y="137.6">2</text>
<text x="157.4" y="132.5">4</text>
<text x="157.4" y="135.1">3</text>
<text x="162.4" y="133.7">RA3/MCLR/VPP</text>
<text x="162.4" y="136.2">RA4</text>
<text x="181.1" y="136.2">RC4</text>
<text x="181.1" y="133.7">RC3</text>
<text x="189.1" y="137.6">5</text>
<text x="189.1" y="135.1">6</text>
<text x="189.1" y="132.5">7</text>
<text x="200.5" y="136.2">E_LCD</text>
<text x="200.5" y="133.7">D7</text>
<text x="233.6" y="137.6">3</text>
<text x="233.6" y="132.5">7</text>
<text x="238.6" y="133.7">SOUT</text>
<text x="252.6" y="137.6">2</text>
<text x="257.2" y="136.7" transform="rotate(-90 257.2 136.7)">2</text>
<text x="263" y="133.4">CRYSTAL</text>
<text x="99.7" y="143.8">SDA</text>
<text x="136.2" y="138.8">BUTTON_2</text>
<text x="156.3" y="142.7">13</text>
<text x="162.4" y="138.8">RA5</text>
<text x="162.4" y="143.8">RB4</text>
<text x="181.1" y="138.8">RC5</text>
<text x="181.1" y="143.8">RC7</text>
<text x="181.1" y="141.3">RC6</text>
<text x="189.1" y="142.7">9</text>
<text x="189.1" y="140.2">8</text>
<text x="200.5" y="138.8">RS</text>
<text x="200.5" y="141.3">BUTTON_3</text>
<text x="200.5" y="143.8">RELAY</text>
<text x="237.2" y="142.7">DS1307</text>
<text x="238.6" y="138.8">VBAT</text>
<text x="246.2" y="138.8">X2</text>
<text x="67.9" y="144.4" transform="rotate(-90 67.9 144.4)">5V</text>
<text x="84.7" y="148.9">SCL</text>
<text x="144.3" y="146.4">RX</text>
<text x="156.3" y="145.2">12</text>
<text x="156.3" y="147.8">11</text>
<text x="162.4" y="146.4">RB5</text>
<text x="162.4" y="148.9">RB6</text>
<text x="230" y="146.1">3.7V</text>
<text x="67.8" y="155.4">2,3</text>
<text x="144.5" y="151.5">TX</text>
<text x="156.3" y="150.3">10</text>
<text x="161" y="155.4">PIC16F1768</text>
<text x="162.4" y="151.5">RB7</text>
<text x="74.8" y="165.6">1</text>
<text x="91.3" y="166.7">VREF</text>
<text x="106" y="167.2" transform="rotate(-90 106 167.2)">5V</text>
<text x="113.3" y="171.8">MCLR</text>
<text x="129.5" y="170.6">1</text>
<text x="129.5" y="173.2">2</text>
<text x="162.5" y="173.2">1</text>
<text x="26.3" y="179.5">APDS-9002</text>
<text x="82.4" y="176.6">1.0K</text>
<text x="110.2" y="179.4">ICSPDAT</text>
<text x="129.5" y="175.7">3</text>
<text x="129.5" y="178.3">4</text>
<text x="149.4" y="174.3">RX</text>
<text x="149.6" y="176.9">TX</text>
<text x="162.5" y="175.7">2</text>
<text x="162.5" y="178.3">3</text>
<text x="110.2" y="181.9">ICSPCLK</text>
<text x="129.5" y="180.8">5</text>
<text x="129.5" y="183.3">6</text>
<text x="166" y="183.3">25630301RP2</text>
<text x="133" y="188.4">25630601RP2</text>
</g>
<g font-size="2.1" fill="#008000">
<text x="110.2" y="38.9">+88.8</text>
<text x="41.7" y="94.8">+88.8</text>
<text x="72.1" y="94.8">+88.8</text>
<text x="158.5" y="94.8">+88.8</text>
</g>
<text font-size="2" fill="#800000" x="159" y="97.8">Volts</text>
<g font-size="1.7" fill="#800000">
<text x="109.6" y="41.8">AC Volts</text>
<text x="41.1" y="97.7">AC Volts</text>
<text x="71.5" y="97.7">AC Volts</text>
</g>
</svg>
